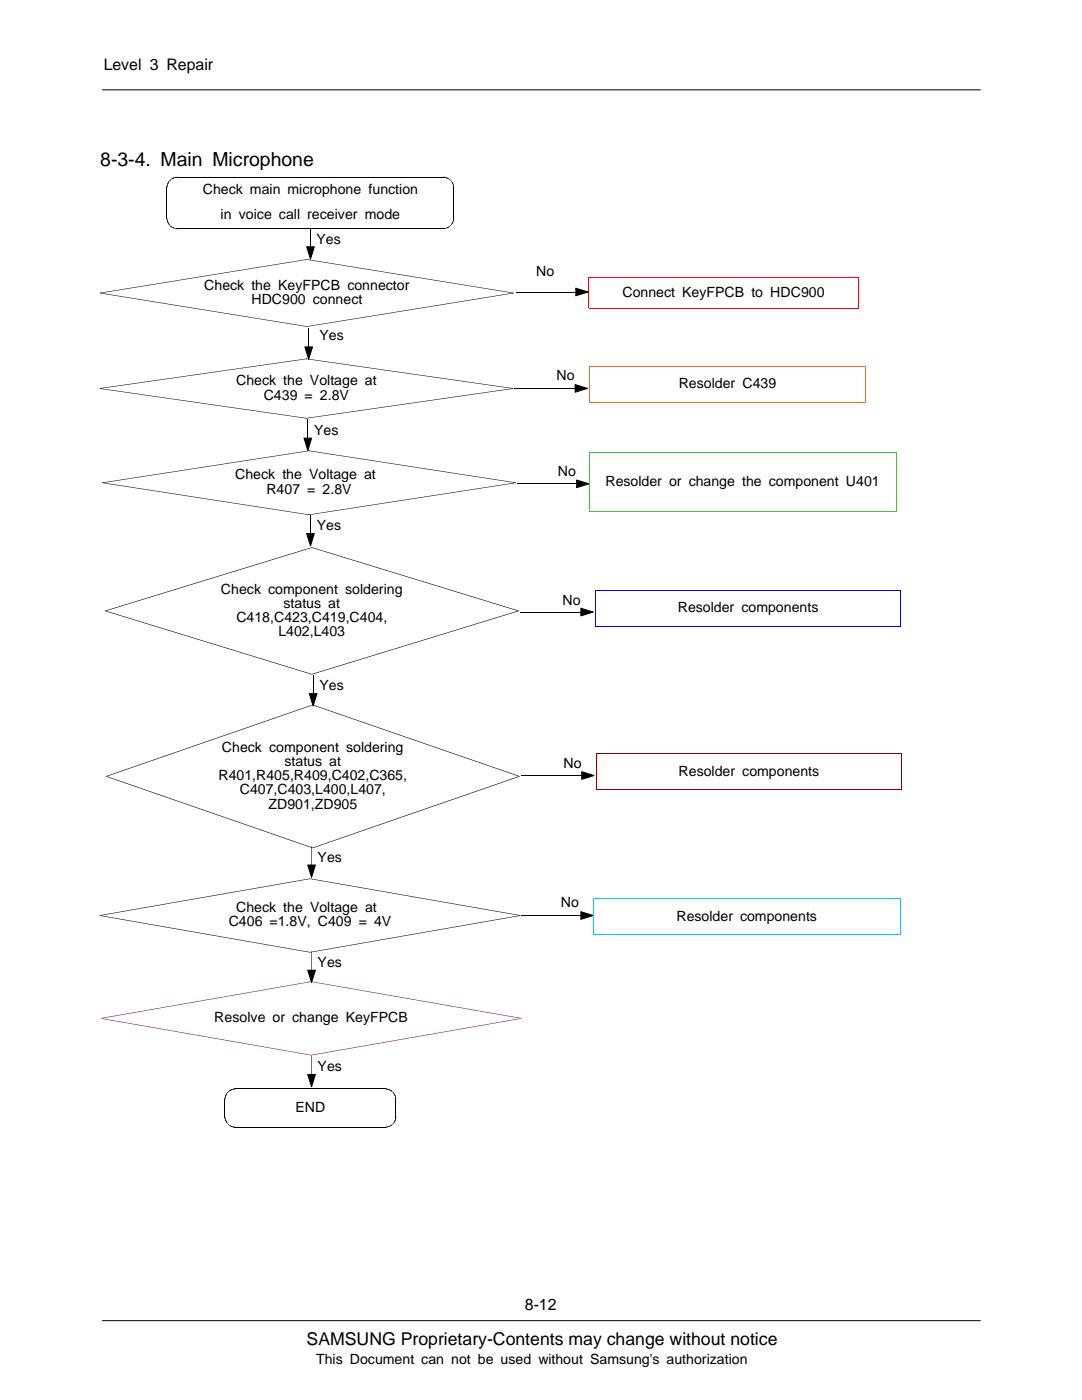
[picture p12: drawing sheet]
<svg xmlns="http://www.w3.org/2000/svg" width="216mm" height="279mm" viewBox="0 0 216 279" stroke-linecap="round" stroke-linejoin="round" font-family="sans-serif">
<path d="M20.4 263.6h175.2" fill="none" stroke="#000" stroke-width=".2"/>
<path d="M20.8 265.5h174.8v9h-174.8z" fill="#fff"/>
<path d="M20.4 17.9h175.2M33.3 37.3v6.4M35.3 35.3h53.3M90.5 37.3v6.4M35.3 45.7h53.3M61.2 49.3h1.5l-.7 2.4zM61.9 45.5v3.8" fill="none" stroke="#000" stroke-width=".2"/>
<g fill="#000">
<path d="M33.3 37.3h.1zM33.3 37.2l.1 .1zM33.3 37.2h.1zM33.3 37.1l.1 .1zM33.3 37.1h.1zM33.3 37l.1 .1zM33.3 37h.1zM33.3 36.9l.1 .1zM33.3 36.9h.1zM33.4 36.8v.1zM33.4 36.8l.1 .1zM33.4 36.7l.1 .2z"/>
<path d="M33.4 36.7h.1zM33.4 36.6l.1 .1zM33.5 36.5v.2zM33.5 36.5l.1 .1zM33.5 36.4l.1 .2zM33.5 36.4l.1 .1zM33.6 36.3v.2zM33.6 36.3l.1 .1zM33.6 36.3h.1zM33.7 36.2v.1zM33.7 36.2h.1zM33.8 36v.2z"/>
<path d="M33.8 36.1v.1zM33.8 36l.1 .1zM33.8 36h.2zM33.9 36h.1zM34 35.9h.1zM34.1 35.8v.1zM34.1 35.8h.1zM34.1 35.7l.1 .1zM34.1 35.7l.2 .1zM34.2 35.7l.1 .1zM34.2 35.7h.2zM34.3 35.6l.1 .1z"/>
<path d="M34.4 35.6v.1zM34.4 35.6h.1zM34.5 35.5v.1zM34.5 35.5l.1 .1zM34.6 35.5v.1zM34.6 35.5l.1 .1zM34.7 35.5v.1zM34.7 35.5h.1zM34.8 35.4v.1zM34.8 35.4l.1 .1zM34.9 35.4v.1zM34.9 35.4l.1 .1z"/>
<path d="M35 35.3v.2zM35 35.3l.1 .1zM35.1 35.3v.1zM35.1 35.3l.1 .1zM35.2 35.3v.1zM35.2 35.3l.1 .1zM35.3 35.3v.1zM88.6 35.3l-.1 .1zM88.6 35.3v.1zM88.7 35.3l-.1 .1zM88.7 35.3v.1zM88.8 35.3l-.1 .1z"/>
<path d="M88.8 35.3v.2zM88.9 35.3l-.1 .2zM88.9 35.3v.2zM89 35.4l-.1 .1zM89 35.4v.1zM89.1 35.4l-.1 .1zM89.1 35.4v.2zM89.2 35.5l-.1 .1zM89.2 35.5v.1zM89.3 35.5l-.1 .1zM89.3 35.5v.1zM89.3 35.5l.1 .2z"/>
<path d="M89.5 35.6l-.1 .1zM89.5 35.6v.1zM89.5 35.6l.1 .2zM89.6 35.7v.1zM89.6 35.7l.1 .1zM89.7 35.7v.1zM89.7 35.7v.2zM89.8 35.8l-.1 .1zM89.7 35.9h.2zM89.9 35.9v.1zM89.9 35.9l-.1 .1zM89.9 36h.1z"/>
<path d="M89.9 36.1h.2zM90.1 36.1v.1zM90.1 36.2l.1 .1zM90.1 36.3h.1zM90.1 36.3h.2zM90.1 36.4l.2-.1zM90.2 36.4h.1zM90.2 36.5l.1-.1zM90.2 36.5h.2zM90.3 36.6l.1-.1zM90.3 36.6h.1zM90.3 36.7l.1-.1z"/>
<path d="M90.3 36.7h.1zM90.3 36.7l.2 .1zM90.4 36.9l.1-.1zM90.4 36.9h.1zM90.4 36.9l.1 .1zM90.4 37h.1zM90.4 37l.2 .1zM90.4 37.1h.2zM90.4 37.1l.2 .1zM90.5 37.2h.1zM90.5 37.2l.1 .1zM90.5 37.3h.1z"/>
<path d="M20 58.4v.1zM20 58.4l41.2 6.7v.1l-41.2-6.7zM33.3 43.7l.1-.1zM33.3 43.8h.1zM33.3 43.7l.1 .1zM33.3 43.9h.1zM33.3 43.8l.1 .1zM33.3 44h.1zM33.3 43.9l.1 .1zM33.3 44.1l.1-.1zM33.4 44.2h.1zM33.3 44.1l.2 .1z"/>
<path d="M33.4 44.3l.1-.1zM33.4 44.4l.1-.1zM33.4 44.3h.1zM33.5 44.5l.1-.1zM33.4 44.4h.2zM33.5 44.6l.1-.1zM33.5 44.5h.1zM33.6 44.6h.1zM33.5 44.6h.2zM33.6 44.7h.1zM33.6 44.6l.1 .1zM33.7 44.8l.1-.1z"/>
<path d="M33.6 44.7h.2zM33.7 44.8h.1zM33.8 44.9v-.1zM33.8 45l.1-.1zM33.8 44.9h.1zM33.8 45h.2zM33.9 45h.1zM34.1 45.1v.1zM34 45l.1 .2zM34.2 45.2l-.1 .1zM34.1 45.1v.2zM34.3 45.2l-.1 .1z"/>
<path d="M34.2 45.2v.1zM34.4 45.3l-.1 .1zM34.3 45.2v.2zM34.4 45.3v.1zM34.5 45.4v.1zM34.4 45.3l.1 .2zM34.6 45.4v.1zM34.5 45.4l.1 .1zM34.7 45.4v.2zM34.6 45.4l.1 .2zM34.7 45.4l.1 .2zM34.8 45.5v.1z"/>
<path d="M34.9 45.5v.1zM34.8 45.5l.1 .1zM34.9 45.5l.1 .2zM35 45.6v.1zM35.1 45.6v.1zM35 45.6l.1 .1zM35.2 45.6v.1zM35.1 45.6l.1 .1zM35.3 45.6v.1zM35.2 45.6l.1 .1zM20 58.4l41.2-6.7v.1l-41.2 6.7zM61.2 49.3h1.5l-.7 2.4z"/>
<path d="M88.5 45.6l.1 .1zM88.6 45.6l.1 .1zM88.5 45.6l.2 .1zM88.7 45.6l.1 .1zM88.6 45.6l.2 .1zM88.7 45.6l.2 .1zM88.8 45.6l.1 .1zM88.9 45.5l.1 .1zM88.8 45.6h.2zM89 45.5l.1 .1zM89.1 45.4l.1 .2zM89 45.5l.2 .1z"/>
<path d="M89.2 45.4l.1 .1zM89.1 45.4l.2 .1zM89.3 45.4v.1zM89.4 45.3l.1 .1zM89.3 45.4h.2zM89.5 45.3v.1zM89.6 45.2v.1zM89.5 45.3h.1zM89.6 45.2l.1 .1zM89.7 45.1l.1 .1zM89.6 45.2h.2zM89.8 45l.1 .1z"/>
<path d="M89.7 45.1h.2zM89.9 45v.1zM89.9 44.9l.1 .1zM89.9 44.9h.2zM90 44.8l.1 .1zM90.1 44.7v.1zM90.1 44.7v.2zM90.1 44.7h.1zM90.1 44.6h.2zM90.1 44.6l.1 .1zM90.2 44.5l.1 .1zM90.3 44.4l.1 .1z"/>
<path d="M90.3 44.4v.2zM90.3 44.3l.1 .1zM90.3 44.3l.1 .2zM90.3 44.2l.1 .1zM90.3 44.2l.1 .2zM90.4 44.2h.1zM90.4 44.2v.1zM90.4 44l.1 .1zM90.4 44l.1 .2zM90.4 44h.1zM90.4 43.9h.2zM90.4 43.9l.1 .1z"/>
<path d="M90.5 43.8h.1zM90.5 43.8l.1 .1zM90.5 43.6l.1 .1zM90.5 43.6l.1 .2zM102.4 58.4v.1zM61.2 51.7l41.2 6.7v.1l-41.2-6.7zM61.2 65.1l41.2-6.7v.1l-41.2 6.7z"/>
</g>
<g fill="#000">
<path d="M33.3 37.3v.1zM33.6 36.3v.1zM34.3 35.6v.1zM88.6 35.3v.1zM89.5 35.6v.1zM90.2 36.3v.1zM33.6 44.6v.1zM34.3 45.3v.1zM35.3 45.6v.1zM61.2 51.7v.1zM89.5 45.3v.1zM90.2 44.6v.1z"/>
<path d="M90.6 43.6v.1zM61.2 65.1v.1z"/>
</g>
<g fill="#f00">
<path d="M171.2 55.4h.1z" fill-rule="evenodd"/>
<path d="M171.2 61.4l.1 .1z" fill-rule="evenodd"/>
<path d="M117.5 61.4v.1z" fill-rule="evenodd"/>
<path d="M117.5 55.4l.1 .1z" fill-rule="evenodd"/>
</g>
<path d="M117.5 55.4h53.7v6.1M117.5 55.4v6.1M117.5 61.5h53.8" fill="none" stroke="#f00" stroke-width=".2"/>
<path d="M102.9 58.3h12M114.9 57.5l2.4 .8-2.4 .7zM60.8 69.2h1.6l-.8 2.5zM61.6 65.5v3.7" fill="none" stroke="#000" stroke-width=".2"/>
<path d="M114.9 57.5l2.4 .8-2.4 .7zM60.8 69.2h1.6l-.8 2.5z" fill="#000"/>
<g fill="#ff6820">
<path d="M172.7 73.1l.1-.1z" fill-rule="evenodd"/>
<path d="M172.7 80.3l.1 .1z" fill-rule="evenodd"/>
<path d="M117.6 80.3l-.1 .1z" fill-rule="evenodd"/>
<path d="M117.5 73l.1 .2z" fill-rule="evenodd"/>
</g>
<path d="M172.8 73.1v7.3M172.8 73.1h-55.2v7.3h55.2" fill="none" stroke="#ff6820" stroke-width=".2"/>
<path d="M61.2 71.6v.1zM61.2 83.4v.1z" fill="#000"/>
<path d="M20 77.5v.1zM20 77.5l41.2 5.9v.1l-41.2-5.9zM20 77.5l41.2-5.9v.1l-41.2 5.9zM102.4 77.5v.1zM61.2 71.6l41.2 5.9v.1l-41.2-5.9zM114.8 76.8l2.4 .7-2.4 .8zM61.2 83.4l41.2-5.9v.1l-41.2 5.9z" fill="#000"/>
<path d="M102.6 77.5h12.2M114.8 76.8l2.4 .7-2.4 .8z" fill="none" stroke="#000" stroke-width=".2"/>
<g fill="#32cd32">
<path d="M178.8 90.3h.1z" fill-rule="evenodd"/>
<path d="M178.8 102l.1 .2z" fill-rule="evenodd"/>
<path d="M117.6 102l-.1 .2z" fill-rule="evenodd"/>
<path d="M117.5 90.3l.1 .1z" fill-rule="evenodd"/>
</g>
<path d="M178.8 90.3v11.8M178.8 90.3h-61.2v11.8h61.2" fill="none" stroke="#32cd32" stroke-width=".2"/>
<path d="M61.7 89.9v.1zM61.7 102.7v.1z" fill="#000"/>
<g fill="#000">
<path d="M20.5 96.3v.1zM20.5 96.3l41.2 6.4v.1l-41.2-6.4zM20.5 96.3l41.2-6.4v.1l-41.2 6.4zM102.9 96.3v.1zM61.7 89.9l41.2 6.4v.1l-41.2-6.4zM115.1 95.8l2.4 .8-2.4 .7zM61.7 102.7l41.2-6.4v.1l-41.2 6.4zM62.2 109.2l.1 .1zM21 121.9l41.2-12.7 .1 .1-41.2 12.7zM21.1 121.9l41.2 12.6-.1 .1-41.2-12.6zM62.2 134.5l41.2-12.6 .1 .1-41.2 12.6zM62.2 134.5l.1 .1z"/>
<path d="M62.3 109.2l41.2 12.7-.1 .1-41.2-12.7z"/>
<path d="M20.8 121.9h.4z" fill-rule="evenodd"/>
<path d="M103.3 121.9h.4z" fill-rule="evenodd"/>
</g>
<path d="M103.1 96.6h12M115.1 95.8l2.4 .8-2.4 .7z" fill="none" stroke="#000" stroke-width=".2"/>
<g fill="#00f">
<path d="M179.7 117.8l.1-.1z" fill-rule="evenodd"/>
<path d="M179.7 125l.1 .1z" fill-rule="evenodd"/>
<path d="M118.8 125l-.1 .1z" fill-rule="evenodd"/>
<path d="M118.7 117.7l.1 .1z" fill-rule="evenodd"/>
</g>
<path d="M118.8 117.8h61M118.8 117.8v7.2h61v-7.2" fill="none" stroke="#00f" stroke-width=".2"/>
<path d="M103.8 122.2h12.1M115.9 121.4l2.5 .8-2.5 .7z" fill="none" stroke="#000" stroke-width=".2"/>
<g fill="#000">
<path d="M115.9 121.4l2.5 .8-2.5 .7zM21.3 154.9l41.1 14.3v.1l-41.2-14.3zM62.4 140.6v.1zM21.2 154.9l41.2-14.3v.1l-41.1 14.3zM62.4 140.6l41.2 14.3v.1l-41.2-14.3zM62.4 169.2l41.2-14.3v.1l-41.2 14.3zM62.4 169.2v.1z"/>
<path d="M21 154.9h.4z" fill-rule="evenodd"/>
<path d="M103.5 154.9h.3z" fill-rule="evenodd"/>
</g>
<g fill="#8b0000">
<path d="M179.9 150.4l.1-.1z" fill-rule="evenodd"/>
<path d="M179.9 157.6l.1 .1z" fill-rule="evenodd"/>
<path d="M118.9 157.6v.1z" fill-rule="evenodd"/>
<path d="M118.9 150.3l.1 .2z" fill-rule="evenodd"/>
</g>
<path d="M118.9 150.4h61.1v7.2h-61.1z" fill="none" stroke="#8b0000" stroke-width=".2"/>
<path d="M103.9 154.8h12.2M116.1 154l2.4 .8-2.4 .7zM103.9 182.7h12M115.9 181.9l2.5 .8-2.5 .8z" fill="none" stroke="#000" stroke-width=".2"/>
<path d="M116.1 154l2.4 .8-2.4 .7zM61.8 175.3l.1 .1zM19.9 182.6l41.9-7.3 .1 .1-41.9 7.4zM19.9 182.6v.2zM20 182.7l41.9 7.3-.1 .1-41.9-7.3zM61.9 190v.1zM61.9 190l41.9-7.3v.1l-41.9 7.3zM103.8 182.6v.2zM61.9 175.3l41.9 7.3v.2l-41.9-7.4zM115.9 181.9l2.5 .8-2.5 .8z" fill="#000"/>
<g fill="#0cf">
<path d="M179.6 179.3h.1z" fill-rule="evenodd"/>
<path d="M179.6 186.5l.1 .1z" fill-rule="evenodd"/>
<path d="M118.4 186.5v.1z" fill-rule="evenodd"/>
<path d="M118.4 179.3l.1 .1z" fill-rule="evenodd"/>
</g>
<path d="M118.4 179.3h61.2v7.3h-61.2z" fill="none" stroke="#0cf" stroke-width=".2"/>
<g fill="#800080">
<path d="M62.1 195.9v.1z"/>
<path d="M20.2 203.2v.1z"/>
<path d="M62.1 210.5v.1z"/>
<path d="M104 203.2v.1z"/>
<path d="M20.2 203.2l41.9-7.3v.1l-41.9 7.3z"/>
<path d="M20.2 203.2l41.9 7.3v.1l-41.9-7.3z"/>
<path d="M62.1 210.5l41.9-7.3v.1l-41.9 7.3z"/>
<path d="M62.1 195.9l41.9 7.3v.1l-41.9-7.3z"/>
</g>
<g fill="#000">
<path d="M60.7 87.4h1.5l-.8 2.5zM61.2 106.5h1.5l-.7 2.4zM61.7 138.4h1.5l-.7 2.5zM61.4 172.6h1.5l-.7 2.5zM61.4 193.6h1.5l-.7 2.5zM44.8 219.3h.1zM44.8 219.2l.1 .1zM44.8 219.2h.1zM44.9 219.1v.1zM44.9 219.1h.1zM44.9 219l.1 .1zM44.9 219h.1z"/>
<path d="M44.9 218.9l.1 .1zM44.9 218.9h.1zM44.9 218.8l.1 .1zM44.9 218.8h.1zM45 218.7v.1zM45 218.7h.1zM45 218.6l.1 .1zM45 218.6h.1zM45.1 218.5v.1zM45.1 218.5h.1zM45.1 218.4l.1 .1zM45.1 218.4h.1z"/>
<path d="M45.1 218.3l.1 .1zM45.1 218.3l.2 .1zM45.2 218.2v.2zM45.2 218.2l.1 .1zM45.3 218.1v.2zM45.3 218.1l.1 .1zM45.3 218.1v.1zM45.3 218.1h.1zM45.4 218v.1zM45.4 218h.2zM45.5 217.9h.1zM45.6 217.8v.1z"/>
<path d="M45.6 217.8h.1zM45.6 217.8h.2zM45.7 217.7l.1 .1zM45.7 217.7h.1zM45.8 217.6v.1zM45.8 217.6l.1 .1zM45.9 217.6v.1zM45.9 217.6h.1zM46 217.5v.1zM46 217.5l.1 .1zM46.1 217.5v.1zM46.1 217.5l.1 .1z"/>
<path d="M46.1 217.4l.1 .2zM46.1 217.4l.2 .1zM46.2 217.4l.1 .1zM46.2 217.4l.2 .1zM46.3 217.4l.1 .1zM46.4 217.4h.1zM46.4 217.3l.1 .1zM46.4 217.3l.2 .1zM46.5 217.3l.1 .1zM46.5 217.3l.2 .1zM46.7 217.3v.1zM46.7 217.3l.1 .1z"/>
<path d="M46.7 217.3l.2 .1zM46.8 217.3l.1 .1zM61.4 214.4h1.5l-.7 2.5zM77 217.3v.1zM77 217.3l.1 .1zM77.1 217.3v.1zM77.1 217.3l.1 .1zM77.2 217.3v.1zM77.2 217.3l.1 .1zM77.3 217.3v.1zM77.3 217.3l.1 .1zM77.4 217.3v.1z"/>
<path d="M77.4 217.3l.1 .2zM77.5 217.4v.1zM77.5 217.4l.1 .1zM77.6 217.4v.1zM77.6 217.4l.1 .2zM77.7 217.4v.2zM77.7 217.4l.1 .2zM77.8 217.5v.1zM77.8 217.5l.1 .1zM77.9 217.5v.1zM77.9 217.5l.1 .2zM78 217.6v.1z"/>
<path d="M78.1 217.6l-.1 .1zM78.1 217.6v.2zM78.2 217.7l-.1 .1zM78.2 217.7v.1zM78.3 217.8h-.1zM78.3 217.8v.1zM78.3 217.8v.2zM78.4 217.9l-.1 .1zM78.4 217.9v.1zM78.4 218l.1 .1zM78.5 218.1h.1zM78.5 218.2l.1-.1z"/>
<path d="M78.5 218.2h.2zM78.6 218.3l.1-.1zM78.6 218.3h.1zM78.6 218.4l.1-.1zM78.6 218.4h.2zM78.7 218.4h.1zM78.7 218.4l.1 .1zM78.7 218.5h.1zM78.7 218.5l.2 .1zM78.8 218.6h.1zM78.8 218.6l.1 .1zM78.8 218.7h.1z"/>
<path d="M78.8 218.7l.2 .1zM78.8 218.8h.2zM78.8 218.8l.2 .1zM78.9 218.9h.1zM78.9 218.9l.1 .1zM78.9 219h.1zM78.9 219l.1 .1zM78.9 219.1h.1zM78.9 219.1l.1 .1zM78.9 219.2h.1zM78.9 219.2l.2 .1zM79 219.3h.1z"/>
<path d="M44.8 223h.1zM44.8 223.1h.1zM44.8 223l.1 .1zM44.9 223.2h.1zM44.8 223.1l.2 .1zM44.9 223.3h.1zM44.9 223.2l.1 .1zM44.9 223.4h.1zM44.9 223.3l.1 .1zM44.9 223.5h.1zM44.9 223.4l.1 .1zM45 223.6h.1z"/>
<path d="M44.9 223.5l.2 .1zM45 223.7l.1-.1zM45.1 223.8l.1-.1zM45 223.7h.2zM45.1 223.9l.1-.1zM45.1 223.8h.1zM45.1 224l.2-.1zM45.1 223.9h.2zM45.2 224h.1zM45.1 224h.2zM45.3 224.1h.1zM45.2 224l.2 .1z"/>
<path d="M45.3 224.1l.1 .1zM45.3 224.2h.1zM45.4 224.3l.1-.1zM45.4 224.2v.1zM45.4 224.3h.2zM45.5 224.4l.1-.1zM45.5 224.4h.1zM45.6 224.4v.1zM45.6 224.5h.2zM45.8 224.5v.1zM45.9 224.6v.1zM45.8 224.5l.1 .2z"/>
<path d="M46 224.6v.1zM45.9 224.6l.1 .1zM46.1 224.7v.1zM46 224.6l.1 .2zM46.2 224.7l-.1 .1zM46.3 224.8l-.1 .1zM46.2 224.7v.2zM46.3 224.8v.1zM46.4 224.8l-.1 .1zM46.5 224.8l-.1 .1zM46.4 224.8v.1zM46.6 224.9l-.1 .1z"/>
<path d="M46.5 224.8v.2zM46.7 224.9v.1zM46.6 224.9l.1 .1zM46.8 224.9l-.1 .1zM46.8 224.9v.1zM77 224.9v.1zM77.1 224.9v.1zM77 224.9l.1 .1zM77.2 224.9v.1zM77.1 224.9l.1 .1zM77.3 224.9v.1zM77.2 224.9l.1 .1z"/>
<path d="M77.4 224.8v.1zM77.3 224.9h.1zM77.4 224.8l.1 .1zM77.5 224.8v.1zM77.6 224.8v.1zM77.5 224.8l.1 .1zM77.7 224.7v.1zM77.6 224.8h.1zM77.8 224.7v.1zM77.7 224.7l.1 .1zM77.9 224.6v.1zM77.8 224.7h.1z"/>
<path d="M78 224.6v.1zM77.9 224.7h.1zM78 224.5l.1 .1zM78 224.6h.1zM78.1 224.5l.1 .1zM78 224.6h.2zM78.2 224.4l.1 .1zM78.1 224.5h.2zM78.3 224.4v.1zM78.2 224.4h.1zM78.3 224.4h.1zM78.3 224.3l.1 .1z"/>
<path d="M78.4 224.2l.1 .1zM78.4 224.2v.2zM78.4 224.2h.1zM78.5 224.1h.1zM78.5 224.1v.1zM78.6 224h.1zM78.6 224v.1zM78.6 223.9l.1 .1zM78.7 223.8l.1 .1zM78.7 223.8v.2zM78.7 223.7l.1 .1zM78.7 223.7l.1 .2z"/>
<path d="M78.8 223.6l.1 .1zM78.8 223.6v.2zM78.8 223.6h.1zM78.8 223.5h.2zM78.8 223.5l.1 .1zM78.9 223.4h.1zM78.9 223.4l.1 .1zM78.9 223.3h.1zM78.9 223.3l.1 .1zM78.9 223.2h.1zM78.9 223.2l.1 .1zM78.9 223.1h.1z"/>
<path d="M78.9 223.1l.1 .1zM79 223h.1zM79 223v.1z"/>
</g>
<path d="M44.9 219.2v.2zM45.2 218.3v.1zM45.9 217.6v.1zM77 217.3v.1zM78 217.6v.1zM78.7 218.3v.1zM45.2 223.9v.1zM45.9 224.6v.1zM46.8 224.9v.1zM78 224.6v.1zM78.7 223.9v.1zM79 222.9v.2z" fill="#000"/>
<g fill="none" stroke="#000" stroke-width=".2">
<path d="M60.7 87.4h1.5l-.8 2.5zM61.4 83.7v3.7M61.2 106.5h1.5l-.7 2.4zM61.9 102.7v3.8M61.7 138.4h1.5l-.7 2.5zM62.5 134.7v3.7M61.4 172.6h1.5l-.7 2.5zM62.1 168.9v3.7M61.4 193.6h1.5l-.7 2.5zM62.1 189.9v3.7M44.9 219.3v3.7M46.8 217.3h30.2"/>
<path d="M61.4 214.4h1.5l-.7 2.5zM62.1 210.7v3.7M79 219.3v3.7M46.8 225h30.2"/>
</g>
<text font-size="3.9" x="20" y="33.1">8-3-4. Main Microphone</text>
<text font-size="3.5" x="61.2" y="268.5">SAMSUNG Proprietary-Contents may change without notice</text>
<g font-size="3.2">
<text x="20.7" y="14">Level 3 Repair</text>
<text x="104.7" y="261.5">8-12</text>
</g>
<g font-size="2.8">
<text x="40.4" y="38.8">Check main microphone function</text>
<text x="44" y="43.8">in voice call receiver mode</text>
<text x="63.1" y="48.6">Yes</text>
<text x="40.7" y="57.8">Check the KeyFPCB connector</text>
<text x="107" y="55">No</text>
<text x="124.2" y="59.2">Connect KeyFPCB to HDC900</text>
<text x="50.2" y="60.6">HDC900 connect</text>
<text x="63.7" y="67.9">Yes</text>
<text x="47.1" y="76.9">Check the Voltage at</text>
<text x="111.1" y="75.9">No</text>
<text x="135.4" y="77.5">Resolder C439</text>
<text x="52.6" y="79.7">C439 = 2.8V</text>
<text x="62.7" y="86.8">Yes</text>
<text x="46.9" y="95.7">Check the Voltage at</text>
<text x="111.3" y="94.9">No</text>
<text x="53.2" y="98.5">R407 = 2.8V</text>
<text x="120.8" y="97">Resolder or change the component U401</text>
<text x="63.2" y="105.8">Yes</text>
<text x="44.1" y="118.5">Check component soldering</text>
<text x="47.2" y="124.1">C418,C423,C419,C404,</text>
<text x="56.6" y="121.3">status at</text>
<text x="112.2" y="120.6">No</text>
<text x="135.2" y="122.2">Resolder components</text>
<text x="55.6" y="126.9">L402,L403</text>
<text x="63.7" y="137.8">Yes</text>
<text x="43.6" y="155.7">R401,R405,R409,C402,C365,</text>
<text x="44.3" y="150.1">Check component soldering</text>
<text x="56.8" y="152.9">status at</text>
<text x="112.4" y="153.3">No</text>
<text x="135.4" y="154.8">Resolder components</text>
<text x="47.8" y="158.5">C407,C403,L400,L407,</text>
<text x="53.6" y="161.4">ZD901,ZD905</text>
<text x="63.4" y="172">Yes</text>
<text x="45.6" y="184.9">C406 =1.8V, C409 = 4V</text>
<text x="47.1" y="182.1">Check the Voltage at</text>
<text x="111.9" y="181">No</text>
<text x="135" y="183.7">Resolder components</text>
<text x="63.4" y="193">Yes</text>
<text x="42.8" y="204">Resolve or change KeyFPCB</text>
<text x="63.4" y="213.8">Yes</text>
<text x="58.9" y="221.9">END</text>
<text x="63.1" y="272.1">This Document can not be used without Samsung's authorization</text>
</g>
</svg>
